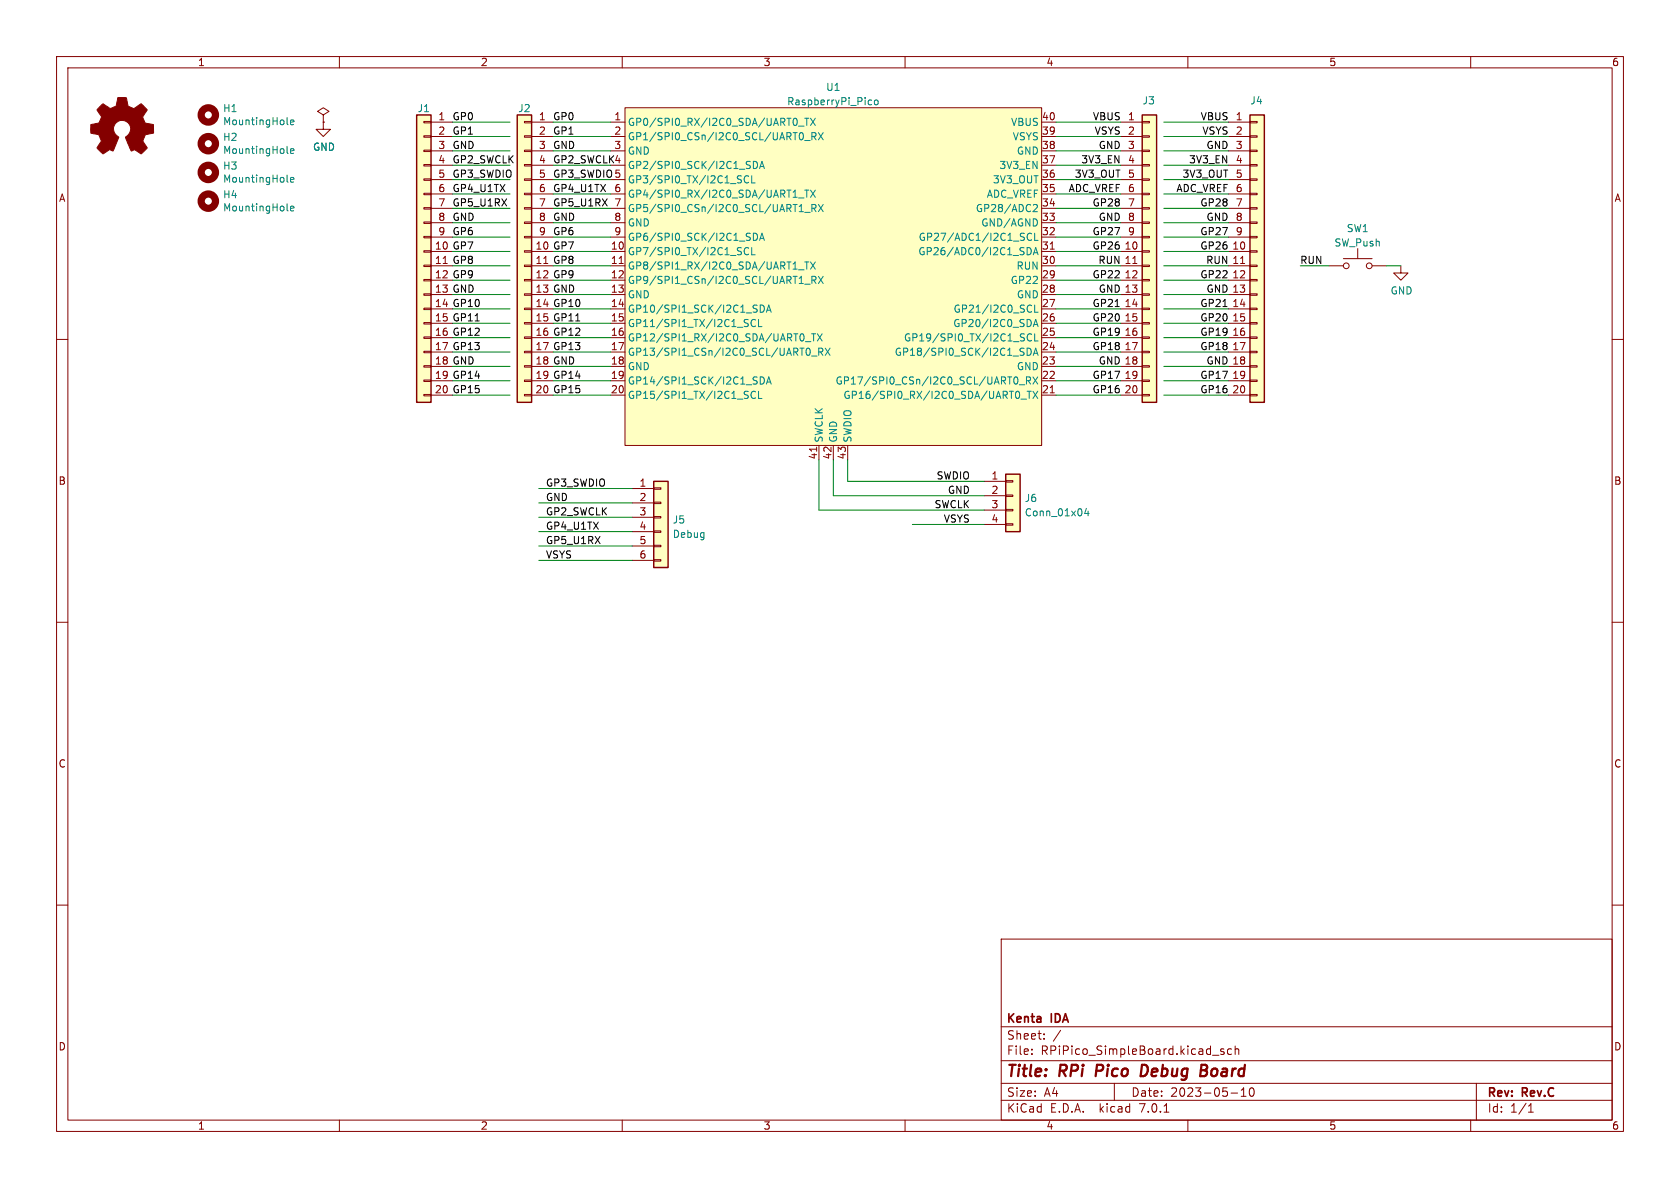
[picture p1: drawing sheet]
<svg xmlns="http://www.w3.org/2000/svg" width="297mm" height="210mm" viewBox="0 0 297 210" stroke-linecap="round" stroke-linejoin="round" font-family="sans-serif">
<path d="M0 0h297v210h-297z" fill="#fff" stroke="#fff" stroke-width=".18"/>
<g fill="none" stroke="#840000" stroke-width=".18">
<path d="M10 10h277v190h-277zM12 12h273v186h-273zM60 10v2M110 10v2M110.5 19.1h73.6v59.6h-73.6zM160 10v2M210 10v2M260 10v2M57.1 21.6v1.3h1.3l-1.3 1.2-1.2-1.2h1.2M57.1 20.3l1.1-.6-1.1-.6-1 .6 1 .6v1.3M57.1 21.6h.1M74.9 39.2h1.3v.3h-1.3z"/>
<path d="M74.9 36.7h1.3v.3h-1.3zM74.9 34.2h1.3v.2h-1.3zM74.9 31.6h1.3v.3h-1.3zM74.9 29.1h1.3v.2h-1.3zM74.9 26.5h1.3v.3h-1.3zM74.9 24h1.3v.3h-1.3zM74.9 21.5h1.3v.2h-1.3zM76.2 21.6h3.8M76.2 24.1h3.8M76.2 26.7h3.8M76.2 29.2h3.8M76.2 31.8h3.8"/>
<path d="M76.2 34.3h3.8M76.2 36.8h3.8M76.2 39.4h3.8M92.7 39.2h1.3v.3h-1.3zM92.7 36.7h1.3v.3h-1.3zM92.7 34.2h1.3v.2h-1.3zM92.7 31.6h1.3v.3h-1.3zM92.7 29.1h1.3v.2h-1.3zM92.7 26.5h1.3v.3h-1.3zM92.7 24h1.3v.3h-1.3zM92.7 21.5h1.3v.2h-1.3zM94 21.6h3.8"/>
<path d="M94 24.1h3.8M94 26.7h3.8M94 29.2h3.8M94 31.8h3.8M94 34.3h3.8M94 36.8h3.8M94 39.4h3.8M107.9 21.6h2.6M107.9 24.1h2.6M107.9 26.7h2.6M107.9 29.2h2.6M107.9 31.8h2.6"/>
<path d="M107.9 34.3h2.6M107.9 36.8h2.6M107.9 39.4h2.6M184.1 21.6h2.6M184.1 24.1h2.6M184.1 26.7h2.6M184.1 29.2h2.6M184.1 31.8h2.6M184.1 34.3h2.6M184.1 36.8h2.6M184.1 39.4h2.6M198.1 21.6h3.8"/>
<path d="M198.1 24.1h3.8M198.1 26.7h3.8M198.1 29.2h3.8M198.1 31.8h3.8M198.1 34.3h3.8M198.1 36.8h3.8M198.1 39.4h3.8M201.9 39.2h1.3v.3h-1.3zM201.9 36.7h1.3v.3h-1.3zM201.9 34.2h1.3v.2h-1.3zM201.9 31.6h1.3v.3h-1.3zM201.9 29.1h1.3v.2h-1.3z"/>
<path d="M201.9 26.5h1.3v.3h-1.3zM201.9 24h1.3v.3h-1.3zM201.9 21.5h1.3v.2h-1.3zM217.2 21.6h3.8M217.2 24.1h3.8M217.2 26.7h3.8M217.2 29.2h3.8M217.2 31.8h3.8M217.2 34.3h3.8M217.2 36.8h3.8M217.2 39.4h3.8M221 39.2h1.2v.3h-1.2z"/>
<path d="M221 36.7h1.2v.3h-1.2zM221 34.2h1.2v.2h-1.2zM221 31.6h1.2v.3h-1.2zM221 29.1h1.2v.2h-1.2zM221 26.5h1.2v.3h-1.2zM221 24h1.2v.3h-1.2zM221 21.5h1.2v.2h-1.2zM10 60h2M74.9 59.6h1.3v.2h-1.3zM74.9 57h1.3v.3h-1.3zM74.9 54.5h1.3v.2h-1.3zM74.9 51.9h1.3v.3h-1.3z"/>
<path d="M74.9 49.4h1.3v.3h-1.3zM74.9 46.9h1.3v.2h-1.3zM74.9 44.3h1.3v.3h-1.3zM74.9 41.8h1.3v.2h-1.3zM76.2 44.5h3.8M76.2 47h3.8M76.2 49.5h3.8M76.2 52.1h3.8M76.2 54.6h3.8M76.2 57.2h3.8M76.2 59.7h3.8M76.2 41.9h3.8"/>
<path d="M92.7 59.6h1.3v.2h-1.3zM92.7 57h1.3v.3h-1.3zM92.7 54.5h1.3v.2h-1.3zM92.7 51.9h1.3v.3h-1.3zM92.7 49.4h1.3v.3h-1.3zM92.7 46.9h1.3v.2h-1.3zM92.7 44.3h1.3v.3h-1.3zM92.7 41.8h1.3v.2h-1.3zM94 44.5h3.8M94 47h3.8M94 49.5h3.8M94 52.1h3.8"/>
<path d="M94 54.6h3.8M94 57.2h3.8M94 59.7h3.8M94 41.9h3.8M107.9 44.5h2.6M107.9 47h2.6M107.9 49.5h2.6M107.9 52.1h2.6M107.9 54.6h2.6M107.9 57.2h2.6M107.9 59.7h2.6M107.9 41.9h2.6"/>
<path d="M109.5 46.6h.7M184.1 44.5h2.6M184.1 47h2.6M184.1 49.5h2.6M184.1 52.1h2.6M184.1 54.6h2.6M184.1 57.2h2.6M184.1 59.7h2.6M184.1 41.9h2.6M185.7 44h.7M198.1 44.5h3.8M198.1 47h3.8"/>
<path d="M198.1 49.5h3.8M198.1 52.1h3.8M198.1 54.6h3.8M198.1 57.2h3.8M198.1 59.7h3.8M198.1 41.9h3.8M200.3 46.6h.7M201.9 59.6h1.3v.2h-1.3zM201.9 57h1.3v.3h-1.3zM201.9 54.5h1.3v.2h-1.3zM201.9 51.9h1.3v.3h-1.3zM201.9 49.4h1.3v.3h-1.3z"/>
<path d="M201.9 46.9h1.3v.2h-1.3zM201.9 44.3h1.3v.3h-1.3zM201.9 41.8h1.3v.2h-1.3zM217.2 44.5h3.8M217.2 47h3.8M217.2 49.5h3.8M217.2 52.1h3.8M217.2 54.6h3.8M217.2 57.2h3.8M217.2 59.7h3.8M217.2 41.9h3.8M219.3 46.6h.7"/>
<path d="M221 59.6h1.2v.2h-1.2zM221 57h1.2v.3h-1.2zM221 54.5h1.2v.2h-1.2zM221 51.9h1.2v.3h-1.2zM221 49.4h1.2v.3h-1.2zM221 46.9h1.2v.2h-1.2zM221 44.3h1.2v.3h-1.2zM221 41.8h1.2v.2h-1.2zM234.9 47h2.6M237.5 45.7h5.1M240 43.9v1.8M242.6 47h2.5"/>
<path d="M247.6 47v1.3h1.3l-1.3 1.2-1.2-1.2h1.2M285 60h2M74.9 69.7h1.3v.3h-1.3zM74.9 67.2h1.3v.2h-1.3zM74.9 64.6h1.3v.3h-1.3zM74.9 62.1h1.3v.3h-1.3zM76.2 62.2h3.8M76.2 64.8h3.8M76.2 67.3h3.8M76.2 69.9h3.8M92.7 69.7h1.3v.3h-1.3zM92.7 67.2h1.3v.2h-1.3z"/>
<path d="M92.7 64.6h1.3v.3h-1.3zM92.7 62.1h1.3v.3h-1.3zM94 62.2h3.8M94 64.8h3.8M94 67.3h3.8M94 69.9h3.8M107.9 62.2h2.6M107.9 64.8h2.6M107.9 67.3h2.6M107.9 69.9h2.6M144.4 79v.8M144.8 78.7v2.6"/>
<path d="M147.3 78.7v2.6M149.9 78.7v2.6M184.1 62.2h2.6M184.1 64.8h2.6M184.1 67.3h2.6M184.1 69.9h2.6M185.7 69.4h.7M198.1 62.2h3.8M198.1 64.8h3.8M198.1 67.3h3.8M198.1 69.9h3.8M201.9 69.7h1.3v.3h-1.3z"/>
<path d="M201.9 67.2h1.3v.2h-1.3zM201.9 64.6h1.3v.3h-1.3zM201.9 62.1h1.3v.3h-1.3zM217.2 62.2h3.8M217.2 64.8h3.8M217.2 67.3h3.8M217.2 69.9h3.8M221 69.7h1.2v.3h-1.2zM221 67.2h1.2v.2h-1.2zM221 64.6h1.2v.3h-1.2zM221 62.1h1.2v.3h-1.2zM111.8 86.4h3.8"/>
<path d="M111.8 88.9h3.8M111.8 91.4h3.8M111.8 94h3.8M111.8 96.5h3.8M111.8 99.1h3.8M115.6 98.9h1.2v.3h-1.2zM115.6 96.4h1.2v.2h-1.2zM115.6 93.9h1.2v.2h-1.2zM115.6 91.3h1.2v.3h-1.2zM115.6 88.8h1.2v.2h-1.2zM115.6 86.2h1.2v.3h-1.2zM174 85.1h3.8"/>
<path d="M174 87.6h3.8M174 90.2h3.8M174 92.7h3.8M177.8 92.6h1.3v.2h-1.3zM177.8 90h1.3v.3h-1.3zM177.8 87.5h1.3v.3h-1.3zM177.8 85h1.3v.2h-1.3zM10 110h2M285 110h2M10 160h2M285 160h2M177 166h108v32h-108z"/>
<path d="M60 198v2M110 198v2M160 198v2M177 194.5h108M177 191.5h108M177 187.5h108M177 181.5h108M182.4 186.3v.1M182.4 185.5v.1M184.6 183.6v.1M184.6 182.8v.1M197 191.5v3"/>
<path d="M205.8 196.6h.8M210 198v2M214.4 186.5h1.1M216.4 185.5l-.4-.1-.2 .2 .1 .2 .5 .2v.3h-.6M217.6 193.2h1.2M217.7 185.5l-.4-.1-.3 .3v.4l.1 .2h.6M218.4 185.5l.2-.1 .3 .1 .1 .9M218.4 184.9v1.5M219.4 193.8h.9M219.4 192.7l.5-.4v1.5M221 192.4l.2-.1a.81 .81 0 0 1 .6 .6 .81 .81 0 0 1-.3 .8l-.1 .1a.81 .81 0 0 1-.4-1.4zM260 198v2"/>
<path d="M261 191.5v6.5M270.2 196.6h.9M270.2 195.5l.4-.4v1.5"/>
<circle cx="238" cy="47" r=".51"/>
<circle cx="242.1" cy="47" r=".51"/>
</g>
<path d="M202.4 188.2h-.5l-.3 2 .8-.1M212.3 189.2h.7M212.4 188.2h.7l.2 .2M213 189.2l.2 .1 .2 .3M213.4 189.9l-.5 .3h-.7M213.4 188.8l-.4 .4" fill="none" stroke="#840000" stroke-width=".4"/>
<g fill="#ffffc2" stroke="#ffffc2" stroke-width=".18">
<path d="M91.4 20.3h2.6v50.8h-2.6z"/>
<path d="M73.7 20.3h2.5v50.8h-2.5z"/>
<path d="M115.6 85.1h2.5v15.2h-2.5z"/>
<path d="M201.9 20.3h2.6v50.8h-2.6z"/>
<path d="M177.8 83.8h2.5v10.2h-2.5z"/>
<path d="M221 20.3h2.5v50.8h-2.5z"/>
<path d="M110.5 19.1h73.6v59.6h-73.6z"/>
</g>
<path d="M73.7 20.3h2.5v50.8h-2.5zM91.4 20.3h2.6v50.8h-2.6zM201.9 20.3h2.6v50.8h-2.6zM221 20.3h2.5v50.8h-2.5zM115.6 85.1h2.5v15.2h-2.5zM177.8 83.8h2.5v10.2h-2.5z" fill="none" stroke="#840000" stroke-width=".25"/>
<g fill="none" stroke="#840000" stroke-width="1.3">
<circle cx="36.8" cy="25.4" r="1.27"/>
<circle cx="36.8" cy="30.5" r="1.27"/>
<circle cx="36.8" cy="20.3" r="1.27"/>
<circle cx="36.8" cy="35.6" r="1.27"/>
</g>
<g fill="none" stroke="#008484" stroke-width=".18">
<path d="M153.7 17.7h.4M154.1 18.5h-.4M154.6 17.8l.2-.1 .4 .1v.5l-.1 .2h-.3l-.2-.1zM50.8 27.1h.1M50.8 22l.1 .1M50.8 37.2l.1 .1M50.8 32.2h.1M51.4 26.7l.6-.1-.1-.3h-.4l-.1 .2v.6h.5M51.4 21.6l.6-.1-.1-.2-.4-.1-.1 .2v.6h.5M51.4 31.8l.6-.1-.1-.3h-.4l-.1 .1v.7h.5M51.4 36.9l.6-.2-.1-.2-.4-.1-.1 .2v.6h.5M132.3 31.2a.6 .6 0 0 0-.8 .4 .6 .6 0 0 0 .6 .7l.2-.1"/>
<path d="M132.9 31.1v1.2h.6M133.2 28.5a.64 .64 0 0 1 .7 .7 .64 .64 0 0 1-.7 .6zM134.3 29.8l.4-1.3 .4 1.3M134.4 29.4h.6M141.2 35h.9M141.2 22.3h.9M142.3 24.8h.9M142.3 33.6h.7M142.3 37.5h.9M142.3 20.9h.7M142.6 20.9v1.3M142.6 33.6v1.3"/>
<path d="M143.3 33.6l.8 1.3M143.3 20.9l.8 1.3M143.5 24.1h.6l.2-.2-.1-.3-.7-.2v1.3M143.5 36.8h.6l.2-.2-.1-.3-.7-.2v1.3M143.8 24.1l.5 .6M143.8 36.8l.5 .6M144.1 33.6l-.8 1.3M144.1 20.9l-.8 1.3M144.7 23.4l.8 1.3M144.7 36.1l.8 1.3M145.5 23.4l-.8 1.3M145.5 36.1l-.8 1.3"/>
<path d="M182.7 36.3l.5-.2 .2 .4-.8 .9h.8M132.3 43.9a.6 .6 0 0 0-.8 .4 .6 .6 0 0 0 .6 .7l.2-.1M132.9 43.8v1.2h.6M133.2 41.2a.64 .64 0 0 1 .7 .7 .64 .64 0 0 1-.7 .6zM133.6 56.6a.6 .6 0 0 0-.9 .4 .6 .6 0 0 0 .6 .7l.3-.1M134.1 56.5v1.2h.6M134.3 42.5l.4-1.3 .4 1.3M134.4 53.9a.64 .64 0 0 1 .7 .7 .64 .64 0 0 1-.7 .6zM134.4 42.1h.6M135.5 55.2l.4-1.3 .4 1.3M135.6 54.8h.6M141.2 47.7h.9"/>
<path d="M142.3 46.3h.7M142.3 50.2h.9M142.6 46.3v1.3M143.3 46.3l.8 1.3M143.5 59h.7M143.5 49.5h.6l.2-.2-.1-.3-.7-.2v1.3M143.8 49.5l.5 .6M143.8 59v1.3M144.1 46.3l-.8 1.3M144.5 59l.8 1.3M144.7 48.8l.8 1.3M145.3 59l-.8 1.3"/>
<path d="M145.5 48.8l-.8 1.3M180.9 59l.2 .1M181 59.7l.1 .2-.1 .3M181.6 43.8a.64 .64 0 0 1 .7 .6 .64 .64 0 0 1-.7 .6zM182.1 53.9l.3 .1M182.4 59.1a.6 .6 0 0 0-.9 .5 .6 .6 0 0 0 .6 .7l.3-.1M182.4 41.3a.6 .6 0 0 0-.9 .5 .6 .6 0 0 0 .6 .7l.3-.1M182.4 55.1l-.3 .1M182.7 57.7l.4-1.2 .4 1.2M182.7 45l.4-1.2 .4 1.2M182.8 57.4h.6M182.8 44.7h.6"/>
<path d="M182.9 53.9v1.3h.6M182.9 59v1.3h.6M182.9 41.2v1.3h.6M133.6 69.3a.6 .6 0 0 0-.9 .4 .6 .6 0 0 0 .6 .7l.3-.1M134.1 69.2v1.2h.6M134.4 66.6a.64 .64 0 0 1 .7 .7 .64 .64 0 0 1-.7 .6zM135.5 67.9l.4-1.3 .4 1.3M135.6 67.5h.6M142.4 60.4h1M143.5 62.9h.9M144.7 62.2h.6l.2-.2-.1-.3-.7-.2v1.3M145 62.2l.5 .6"/>
<path d="M145.9 61.5l.8 1.3M146.7 61.5l-.8 1.3M179.8 66.7l.2 .4-.2 .7M180.2 69.4v.8M180.2 68h1M180.5 70.6h1M180.9 61.5l.1 .1M180.9 62.3l.1 .2-.1 .3M181.5 67.3l.6-.1 .1-.1-.1-.4-.6-.1v1.3M181.6 61.5a.64 .64 0 0 1 .7 .7 .64 .64 0 0 1-.7 .6zM181.6 69.2h.7M181.8 67.3l.4 .6"/>
<path d="M181.9 69.2v1.2M182.6 69.2l.9 1.2M182.6 66.6l.9 1.3M182.7 62.8l.4-1.3 .4 1.3M182.8 62.5h.6M183.5 69.2l-.9 1.2M183.5 66.6l-.9 1.3M192.1 89.9l-.3 .9h.7M192.4 90.3v.9"/>
</g>
<path d="M17.9 18.6l.3-.3 .9 .6a.62 .62 0 0 0 1 0l.2-.1a1.62 1.62 0 0 0 .5-1.3l.1-.3 1.4 .1 .2 .7a.74 .74 0 0 0 .7 1l.5 .2 1.3-.9 1 1.1-.4 .7a.75 .75 0 0 0-.1 1.2l.2 .4 1.4 .3 .1 1.5-1.5 .3v.1a1.23 1.23 0 0 0-.3 1.2l.6 1-.1 .2-1 .9-.8-.5a.54 .54 0 0 0-.8 0l-1.1-2.4a2.33 2.33 0 0 0 .9-1.9 1.54 1.54 0 0 0-2.5-.7 1.54 1.54 0 0 0 .4 2.6l-1.1 2.4a.69 .69 0 0 0-1.1 .1l-.6 .4-1.1-1.1 .8-1.2-.2-.5a.71 .71 0 0 0-.9-.7l-.7-.2v-1.5l.4-.1a1.11 1.11 0 0 0 1.2-.7 .72 .72 0 0 0-.2-1.2l-.4-.6z" fill="#840000" stroke="#840000" stroke-width=".18"/>
<path d="M197.2 54.2h.7M216.2 54.2h.7" fill="none" stroke="#000" stroke-width=".18"/>
<g fill="none" stroke="#008400" stroke-width=".18">
<path d="M80 36.8h10.2M80 39.4h10.2M80 26.7h10.2M80 29.2h10.2M80 24.1h10.2M80 34.3h10.2M80 21.6h10.2M80 31.8h10.2M97.8 36.8h10.1M97.8 39.4h10.1M97.8 26.7h10.1M97.8 29.2h10.1"/>
<path d="M97.8 24.1h10.1M97.8 34.3h10.1M97.8 21.6h10.1M97.8 31.8h10.1M186.7 36.8h11.4M186.7 39.4h11.4M186.7 26.7h11.4M186.7 29.2h11.4M186.7 24.1h11.4M186.7 34.3h11.4M186.7 21.6h11.4M186.7 31.8h11.4"/>
<path d="M205.7 36.8h11.5M205.7 39.4h11.5M205.7 26.7h11.5M205.7 29.2h11.5M205.7 24.1h11.5M205.7 34.3h11.5M205.7 21.6h11.5M205.7 31.8h11.5M80 41.9h10.2M80 54.6h10.2M80 59.7h10.2M80 52.1h10.2"/>
<path d="M80 57.2h10.2M80 47h10.2M80 44.5h10.2M80 49.5h10.2M97.8 41.9h10.1M97.8 54.6h10.1M97.8 59.7h10.1M97.8 52.1h10.1M97.8 57.2h10.1M97.8 47h10.1M97.8 44.5h10.1M97.8 49.5h10.1"/>
<path d="M186.7 41.9h11.4M186.7 54.6h11.4M186.7 59.7h11.4M186.7 52.1h11.4M186.7 57.2h11.4M186.7 47h11.4M186.7 44.5h11.4M186.7 49.5h11.4M205.7 41.9h11.5M205.7 54.6h11.5M205.7 59.7h11.5M205.7 52.1h11.5"/>
<path d="M205.7 57.2h11.5M205.7 47h11.5M205.7 44.5h11.5M205.7 49.5h11.5M229.9 47h5M245.1 47h2.5M80 69.9h10.2M80 64.8h10.2M80 67.3h10.2M80 62.2h10.2M97.8 69.9h10.1M97.8 64.8h10.1"/>
<path d="M97.8 67.3h10.1M97.8 62.2h10.1M186.7 69.9h11.4M186.7 64.8h11.4M186.7 67.3h11.4M186.7 62.2h11.4M205.7 69.9h11.5M205.7 64.8h11.5M205.7 67.3h11.5M205.7 62.2h11.5M95.2 94h16.6M95.2 88.9h16.6"/>
<path d="M95.2 96.5h16.6M95.2 99.1h16.6M95.2 91.4h16.6M95.2 86.4h16.6M144.8 81.3v8.9h29.2M147.3 81.3v6.3h26.7M149.9 81.3v3.8h24.1M161.3 92.7h12.7"/>
</g>
<g font-size="2.8" fill="#840000">
<text x="178" y="190.8">Title:</text>
<text x="187.4" y="190.8">RPi</text>
<text x="194.4" y="190.8">Pico</text>
<text x="203" y="190.8">Debug</text>
<text x="214.1" y="190.8">Board</text>
</g>
<g font-size="2.1" fill="#840000">
<text x="178" y="183.9">Sheet:</text>
<text x="178" y="181.1">Kenta</text>
<text x="186" y="181.1">IDA</text>
<text x="186.2" y="183.9">/</text>
<text x="178" y="186.6">File:</text>
<text x="184" y="186.6">RPiPico_SimpleBoard.kicad_sch</text>
<text x="178" y="196.8">KiCad</text>
<text x="178" y="194">Size:</text>
<text x="184.6" y="194">A4</text>
<text x="185.7" y="196.8">E.D.A.</text>
<text x="194.4" y="196.8">kicad</text>
<text x="200" y="194">Date:</text>
<text x="201.5" y="196.8">7.0.1</text>
<text x="206.9" y="194">2023-05-10</text>
<text x="263" y="194.2">Rev:</text>
<text x="263" y="196.8">Id:</text>
<text x="267" y="196.8">1/1</text>
<text x="269.2" y="194.2">Rev.C</text>
</g>
<g font-size="1.8" fill="#840000">
<text x="35" y="11.8">1</text>
<text x="85" y="11.8">2</text>
<text x="135" y="11.8">3</text>
<text x="185" y="11.8">4</text>
<text x="235" y="11.8">5</text>
<text x="285" y="11.8">6</text>
<text x="77.4" y="21.3">1</text>
<text x="77.4" y="23.9">2</text>
<text x="95.2" y="21.3">1</text>
<text x="95.2" y="23.9">2</text>
<text x="108.6" y="23.9">2</text>
<text x="108.6" y="21.3">1</text>
<text x="184.1" y="23.9">39</text>
<text x="184.1" y="21.3">40</text>
<text x="199.4" y="21.3">1</text>
<text x="199.4" y="23.9">2</text>
<text x="218.4" y="21.3">1</text>
<text x="218.4" y="23.9">2</text>
<text x="77.4" y="26.4">3</text>
<text x="77.4" y="29">4</text>
<text x="95.2" y="26.4">3</text>
<text x="95.2" y="29">4</text>
<text x="108.6" y="26.4">3</text>
<text x="184.1" y="29">37</text>
<text x="184.1" y="26.4">38</text>
<text x="199.4" y="26.4">3</text>
<text x="199.4" y="29">4</text>
<text x="218.4" y="26.4">3</text>
<text x="218.4" y="29">4</text>
<text x="10.4" y="35.8">A</text>
<text x="77.4" y="31.5">5</text>
<text x="77.4" y="34">6</text>
<text x="95.2" y="31.5">5</text>
<text x="95.2" y="34">6</text>
<text x="108.6" y="34">6</text>
<text x="184.1" y="34">35</text>
<text x="184.1" y="31.5">36</text>
<text x="199.4" y="31.5">5</text>
<text x="218.4" y="31.5">5</text>
<text x="285.4" y="35.8">A</text>
<text x="77.4" y="36.6">7</text>
<text x="77.4" y="39.1">8</text>
<text x="77.4" y="41.7">9</text>
<text x="95.2" y="36.6">7</text>
<text x="95.2" y="39.1">8</text>
<text x="95.2" y="41.7">9</text>
<text x="108.6" y="36.6">7</text>
<text x="108.6" y="39.1">8</text>
<text x="108.6" y="41.7">9</text>
<text x="184.1" y="41.7">32</text>
<text x="184.1" y="39.1">33</text>
<text x="184.1" y="36.6">34</text>
<text x="199.4" y="36.6">7</text>
<text x="199.4" y="39.1">8</text>
<text x="199.4" y="41.7">9</text>
<text x="218.4" y="36.6">7</text>
<text x="218.4" y="39.1">8</text>
<text x="218.4" y="41.7">9</text>
<text x="107.9" y="44.2">10</text>
<text x="107.9" y="46.7">11</text>
<text x="184.1" y="46.7">30</text>
<text x="184.1" y="44.2">31</text>
<text x="198.8" y="44.2">10</text>
<text x="217.8" y="44.2">10</text>
<text x="107.9" y="49.3">12</text>
<text x="107.9" y="51.8">13</text>
<text x="184.1" y="51.8">28</text>
<text x="184.1" y="49.3">29</text>
<text x="198.8" y="49.3">12</text>
<text x="217.8" y="49.3">12</text>
<text x="107.9" y="54.4">14</text>
<text x="107.9" y="56.9">15</text>
<text x="107.9" y="59.4">16</text>
<text x="184.1" y="59.4">25</text>
<text x="184.1" y="56.9">26</text>
<text x="184.1" y="54.4">27</text>
<text x="198.8" y="54.4">14</text>
<text x="198.8" y="56.9">15</text>
<text x="198.8" y="59.4">16</text>
<text x="217.8" y="54.4">14</text>
<text x="217.8" y="56.9">15</text>
<text x="217.8" y="59.4">16</text>
<text x="107.9" y="62">17</text>
<text x="107.9" y="64.5">18</text>
<text x="184.1" y="64.5">23</text>
<text x="184.1" y="62">24</text>
<text x="198.8" y="62">17</text>
<text x="217.8" y="62">17</text>
<text x="107.9" y="67.1">19</text>
<text x="107.9" y="69.6">20</text>
<text x="184.1" y="69.6">21</text>
<text x="184.1" y="67.1">22</text>
<text x="198.8" y="67.1">19</text>
<text x="198.8" y="69.6">20</text>
<text x="217.8" y="67.1">19</text>
<text x="217.8" y="69.6">20</text>
<text x="144.5" y="81.3" transform="rotate(-90 144.5 81.3)">41</text>
<text x="147.1" y="81.3" transform="rotate(-90 147.1 81.3)">42</text>
<text x="149.6" y="81.3" transform="rotate(-90 149.6 81.3)">43</text>
<text x="10.3" y="85.8">B</text>
<text x="113" y="86.1">1</text>
<text x="113" y="88.6">2</text>
<text x="175.2" y="84.8">1</text>
<text x="175.2" y="87.4">2</text>
<text x="175.2" y="89.9">3</text>
<text x="285.3" y="85.8">B</text>
<text x="113" y="91.2">3</text>
<text x="113" y="93.7">4</text>
<text x="175.2" y="92.5">4</text>
<text x="113" y="96.3">5</text>
<text x="113" y="98.8">6</text>
<text x="10.3" y="135.8">C</text>
<text x="285.3" y="135.8">C</text>
<text x="10.3" y="185.8">D</text>
<text x="285.3" y="185.8">D</text>
<text x="35" y="199.8">1</text>
<text x="85" y="199.8">2</text>
<text x="135" y="199.8">3</text>
<text x="185" y="199.8">4</text>
<text x="235" y="199.8">5</text>
<text x="285" y="199.8">6</text>
</g>
<g font-size="1.8" fill="#008484">
<text x="146" y="16.2">U1</text>
<text x="39.4" y="20">H1</text>
<text x="39.4" y="22.3">MountingHole</text>
<text x="73.8" y="20">J1</text>
<text x="91.6" y="20">J2</text>
<text x="111" y="22.4">GP0/SPI0_RX/I2C0_SDA/UART0_TX</text>
<text x="139.1" y="18.8">RaspberryPi_Pico</text>
<text x="178.6" y="22.4">VBUS</text>
<text x="201.9" y="18.6">J3</text>
<text x="221" y="18.6">J4</text>
<text x="39.4" y="25.1">H2</text>
<text x="39.4" y="27.4">MountingHole</text>
<text x="55.3" y="26.8">GND</text>
<text x="111" y="25">GP1/SPI0_CSn/I2C0_SCL/UART0_RX</text>
<text x="111" y="27.5">GND</text>
<text x="178.9" y="25">VSYS</text>
<text x="179.6" y="27.5">GND</text>
<text x="39.4" y="35.2">H4</text>
<text x="39.4" y="30.1">H3</text>
<text x="39.4" y="32.4">MountingHole</text>
<text x="111" y="30">GP2/SPI0_SCK/I2C1_SDA</text>
<text x="111" y="32.6">GP3/SPI0_TX/I2C1_SCL</text>
<text x="111" y="35.1">GP4/SPI0_RX/I2C0_SDA/UART1_TX</text>
<text x="174.3" y="35.1">ADC_VREF</text>
<text x="175.4" y="32.6">3V3_OUT</text>
<text x="176.6" y="30">3V3_EN</text>
<text x="39.4" y="37.5">MountingHole</text>
<text x="111" y="37.7">GP5/SPI0_CSn/I2C0_SCL/UART1_RX</text>
<text x="111" y="40.2">GND</text>
<text x="172.4" y="37.7">GP28/ADC2</text>
<text x="173.4" y="40.2">GND/AGND</text>
<text x="238" y="41.2">SW1</text>
<text x="111" y="45.3">GP7/SPI0_TX/I2C1_SCL</text>
<text x="111" y="47.8">GP8/SPI1_RX/I2C0_SDA/UART1_TX</text>
<text x="111" y="42.7">GP6/SPI0_SCK/I2C1_SDA</text>
<text x="162.2" y="45.3">GP26/ADC0/I2C1_SDA</text>
<text x="162.3" y="42.7">GP27/ADC1/I2C1_SCL</text>
<text x="179.6" y="47.8">RUN</text>
<text x="235.9" y="43.7">SW_Push</text>
<text x="111" y="50.4">GP9/SPI1_CSn/I2C0_SCL/UART1_RX</text>
<text x="111" y="52.9">GND</text>
<text x="178.6" y="50.4">GP22</text>
<text x="179.6" y="52.9">GND</text>
<text x="245.8" y="52.2">GND</text>
<text x="111" y="55.4">GP10/SPI1_SCK/I2C1_SDA</text>
<text x="111" y="58">GP11/SPI1_TX/I2C1_SCL</text>
<text x="168.4" y="58">GP20/I2C0_SDA</text>
<text x="168.5" y="55.4">GP21/I2C0_SCL</text>
<text x="111" y="60.5">GP12/SPI1_RX/I2C0_SDA/UART0_TX</text>
<text x="111" y="63.1">GP13/SPI1_CSn/I2C0_SCL/UART0_RX</text>
<text x="111" y="65.6">GND</text>
<text x="158.1" y="63.1">GP18/SPI0_SCK/I2C1_SDA</text>
<text x="159.7" y="60.5">GP19/SPI0_TX/I2C1_SCL</text>
<text x="179.6" y="65.6">GND</text>
<text x="111" y="68.1">GP14/SPI1_SCK/I2C1_SDA</text>
<text x="111" y="70.7">GP15/SPI1_TX/I2C1_SCL</text>
<text x="147.6" y="68.1">GP17/SPI0_CSn/I2C0_SCL/UART0_RX</text>
<text x="149" y="70.7">GP16/SPI0_RX/I2C0_SDA/UART0_TX</text>
<text x="145.6" y="78.2" transform="rotate(-90 145.6 78.2)">SWCLK</text>
<text x="148.1" y="78.2" transform="rotate(-90 148.1 78.2)">GND</text>
<text x="150.7" y="78.2" transform="rotate(-90 150.7 78.2)">SWDIO</text>
<text x="181.1" y="88.9">J6</text>
<text x="118.9" y="92.7">J5</text>
<text x="118.9" y="95.2">Debug</text>
<text x="181.1" y="91.4">Conn_01x04</text>
</g>
<g font-size="1.8">
<text x="80" y="21.3">GP0</text>
<text x="80" y="23.9">GP1</text>
<text x="97.8" y="23.9">GP1</text>
<text x="97.8" y="21.3">GP0</text>
<text x="193.1" y="21.3">VBUS</text>
<text x="193.4" y="23.9">VSYS</text>
<text x="212.1" y="21.3">VBUS</text>
<text x="212.4" y="23.9">VSYS</text>
<text x="80" y="28.9">GP2_SWCLK</text>
<text x="80" y="26.4">GND</text>
<text x="97.8" y="28.9">GP2_SWCLK4</text>
<text x="97.8" y="26.4">GND</text>
<text x="191" y="28.9">3V3_EN</text>
<text x="194.1" y="26.4">GND</text>
<text x="210.1" y="28.9">3V3_EN</text>
<text x="213.2" y="26.4">GND</text>
<text x="80" y="31.5">GP3_SWDIO</text>
<text x="80" y="34">GP4_U1TX</text>
<text x="97.8" y="31.5">GP3_SWDIO5</text>
<text x="97.8" y="34">GP4_U1TX</text>
<text x="188.8" y="34">ADC_VREF 6</text>
<text x="189.9" y="31.5">3V3_OUT</text>
<text x="207.9" y="34">ADC_VREF 6</text>
<text x="208.9" y="31.5">3V3_OUT</text>
<text x="80" y="39.1">GND</text>
<text x="80" y="41.6">GP6</text>
<text x="80" y="36.6">GP5_U1RX</text>
<text x="97.8" y="41.6">GP6</text>
<text x="97.8" y="36.6">GP5_U1RX</text>
<text x="97.8" y="39.1">GND</text>
<text x="193" y="36.6">GP28</text>
<text x="193" y="41.6">GP27</text>
<text x="194.1" y="39.1">GND</text>
<text x="212.1" y="36.6">GP28</text>
<text x="212.1" y="41.6">GP27</text>
<text x="213.2" y="39.1">GND</text>
<text x="76.8" y="44.2">10 GP7</text>
<text x="76.8" y="46.7">11 GP8</text>
<text x="94.6" y="44.2">10 GP7</text>
<text x="94.6" y="46.7">11 GP8</text>
<text x="193" y="44.2">GP26</text>
<text x="194.1" y="46.7">RUN 11</text>
<text x="212.1" y="44.2">GP26</text>
<text x="213.1" y="46.7">RUN 11</text>
<text x="229.9" y="46.7">RUN</text>
<text x="76.8" y="49.3">12 GP9</text>
<text x="76.8" y="51.8">13 GND</text>
<text x="94.6" y="49.3">12 GP9</text>
<text x="94.6" y="51.8">13 GND</text>
<text x="193" y="49.3">GP22</text>
<text x="194.1" y="51.8">GND 13</text>
<text x="212.1" y="49.3">GP22</text>
<text x="213.2" y="51.8">GND 13</text>
<text x="76.8" y="54.4">14 GP10</text>
<text x="76.8" y="56.9">15 GP11</text>
<text x="76.8" y="59.4">16 GP12</text>
<text x="94.6" y="54.4">14 GP10</text>
<text x="94.6" y="56.9">15 GP11</text>
<text x="94.6" y="59.4">16 GP12</text>
<text x="193" y="54.3">GP21</text>
<text x="193" y="59.4">GP19</text>
<text x="193" y="56.9">GP20</text>
<text x="212.1" y="54.3">GP21</text>
<text x="212.1" y="56.9">GP20</text>
<text x="212.1" y="59.4">GP19</text>
<text x="76.8" y="62">17 GP13</text>
<text x="76.8" y="64.5">18 GND</text>
<text x="94.6" y="62">17 GP13</text>
<text x="94.6" y="64.5">18 GND</text>
<text x="193" y="62">GP18</text>
<text x="194.1" y="64.5">GND 18</text>
<text x="212.1" y="62">GP18</text>
<text x="213.2" y="64.5">GND 18</text>
<text x="76.8" y="67.1">19 GP14</text>
<text x="76.8" y="69.6">20 GP15</text>
<text x="94.6" y="67.1">19 GP14</text>
<text x="94.6" y="69.6">20 GP15</text>
<text x="193" y="69.6">GP16</text>
<text x="193" y="67">GP17</text>
<text x="212.1" y="67">GP17</text>
<text x="212.1" y="69.6">GP16</text>
<text x="96.5" y="86.1">GP3_SWDIO</text>
<text x="96.5" y="88.6">GND</text>
<text x="165.1" y="89.9">SWCLK</text>
<text x="165.5" y="84.8">SWDIO</text>
<text x="167.5" y="87.4">GND</text>
<text x="96.5" y="93.7">GP4_U1TX</text>
<text x="96.5" y="91.2">GP2_SWCLK</text>
<text x="166.7" y="92.4">VSYS</text>
<text x="96.5" y="98.8">VSYS</text>
<text x="96.5" y="96.3">GP5_U1RX</text>
</g>
</svg>
